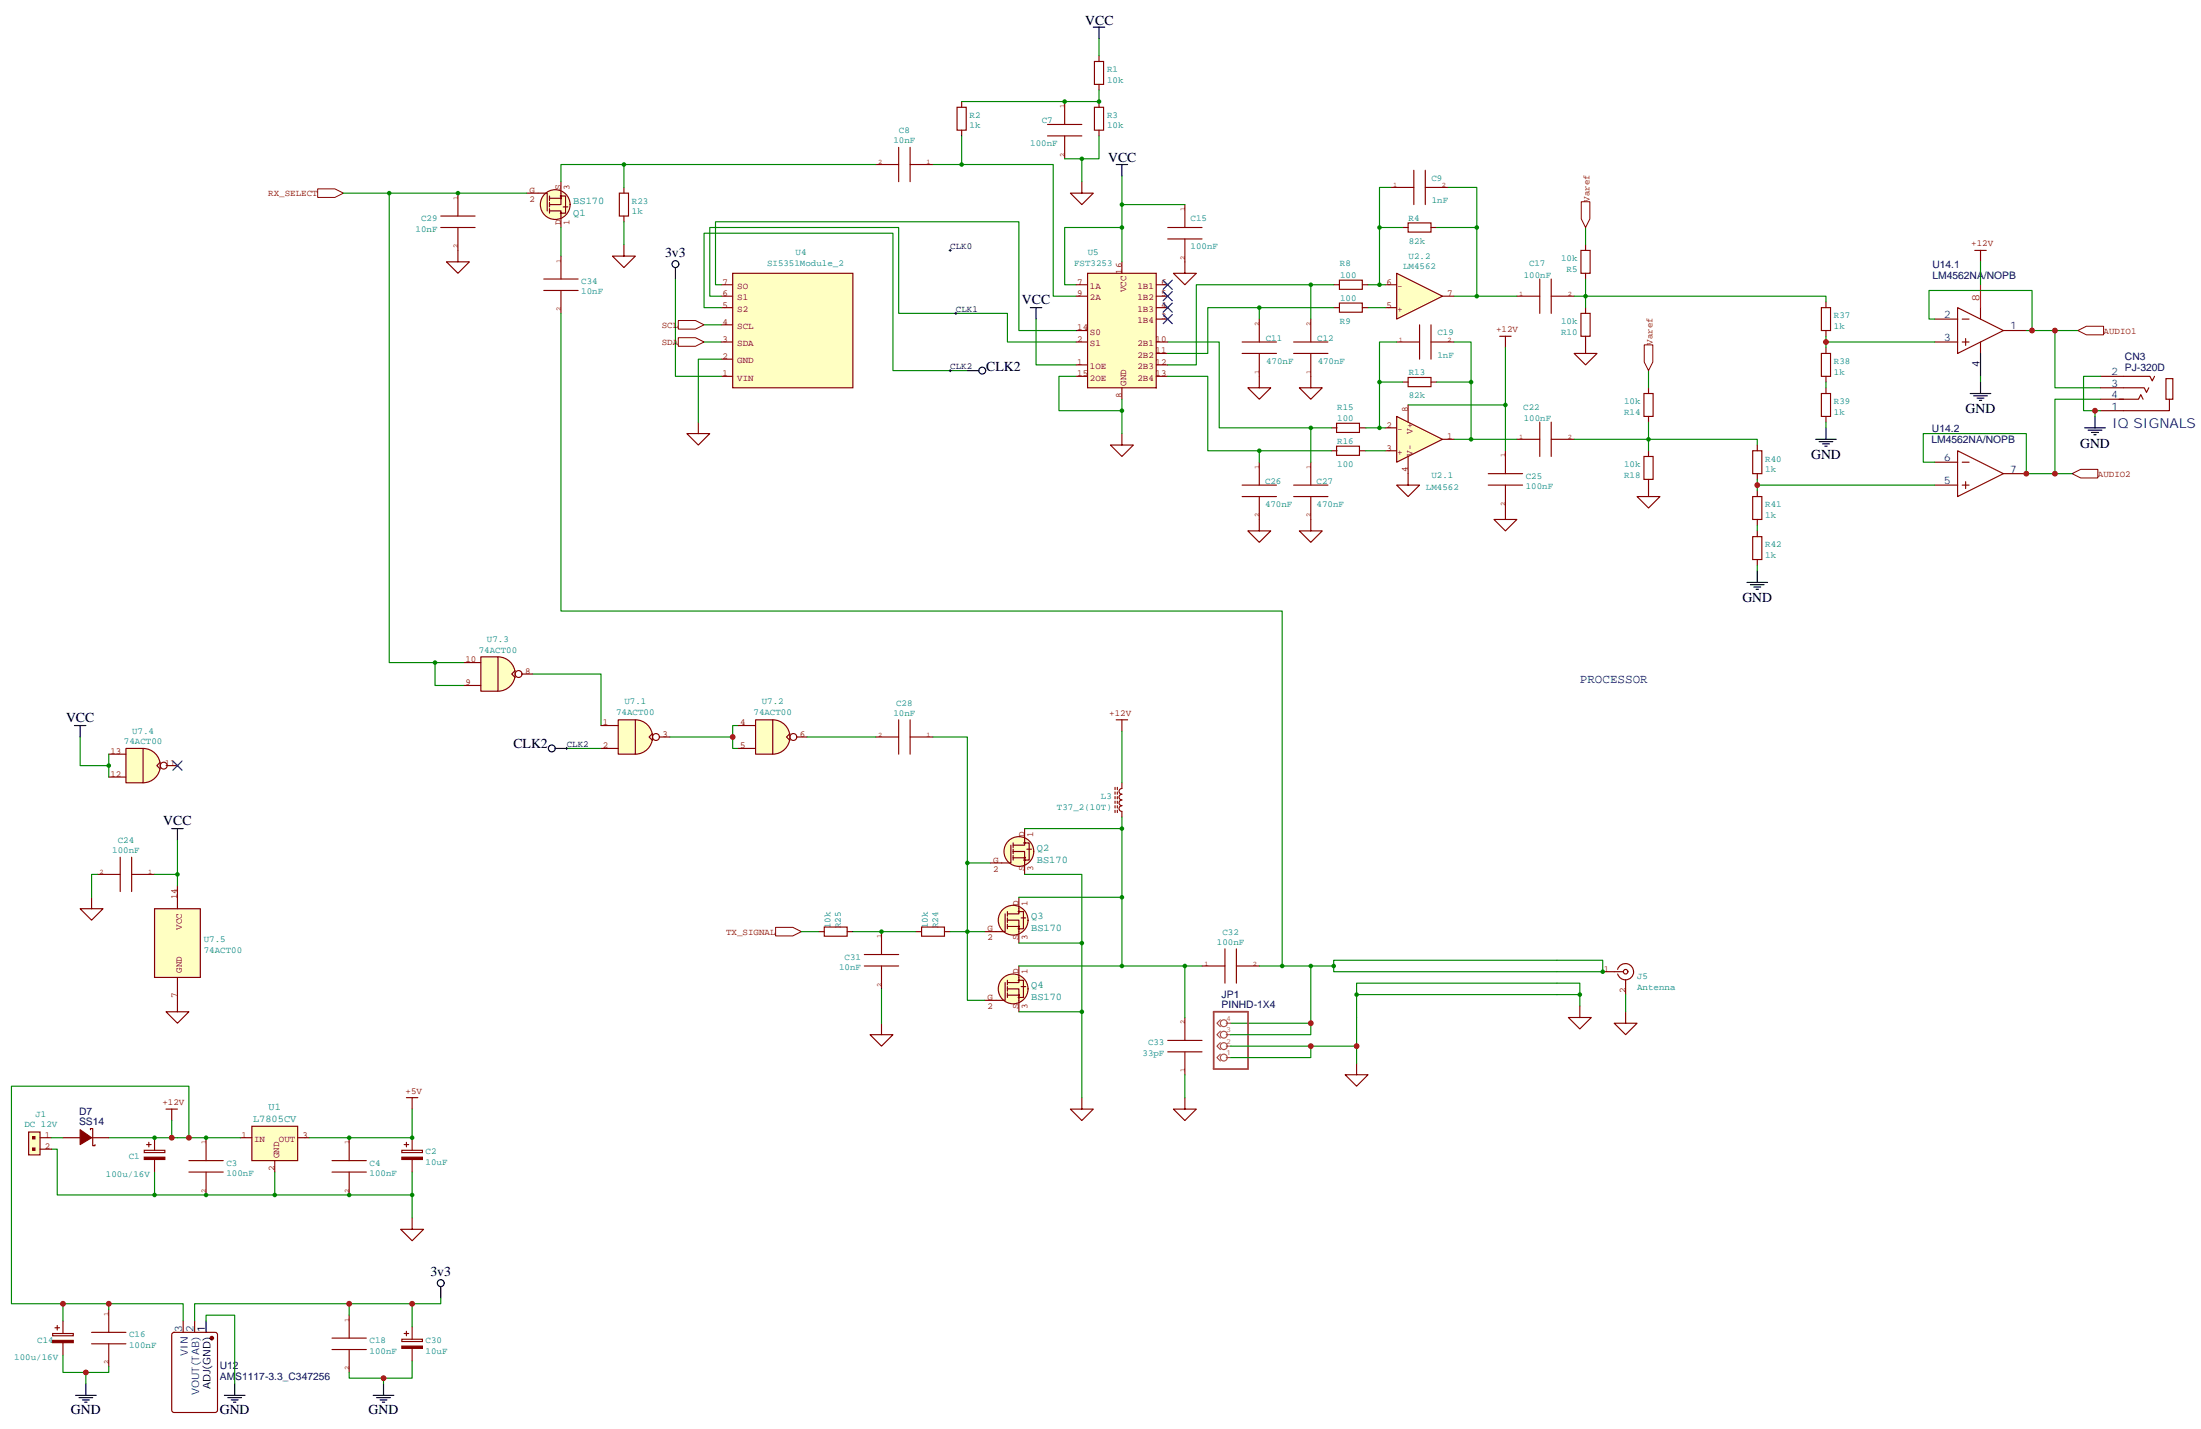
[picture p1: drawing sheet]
<svg xmlns="http://www.w3.org/2000/svg" width="678mm" height="440mm" viewBox="0 0 678 440" stroke-linecap="round" stroke-linejoin="round" font-family="sans-serif">
<path d="M430.4 84.2l14.1 7.1-14.1 7z" fill="#ffffc2" stroke="#850000" stroke-width=".35"/>
<path d="M426.9 94.8h3.5M426.9 87.7h3.5M444.5 91.3h3.5" fill="none" stroke="#850000" stroke-width=".35"/>
<path d="M430.4 128.3l14.1 7.1-14.1 7z" fill="#ffffc2" stroke="#850000" stroke-width=".35"/>
<path d="M426.9 131.8h3.5M426.9 138.9h3.5M444.5 135.4h3.5" fill="none" stroke="#850000" stroke-width=".35"/>
<path d="M335.1 84.2h21.2v35.3h-21.2z" fill="#ffffc2" stroke="#850000" stroke-width=".35"/>
<g fill="none" stroke="#850000" stroke-width=".35">
<path d="M331.6 91.3h3.5M331.6 87.7h3.5M345.7 80.7v3.5M356.3 98.3h3.5M356.3 94.8h3.5M356.3 91.3h3.5M356.3 87.7h3.5M331.6 112.4h3.5M331.6 105.4h3.5M331.6 116h3.5M331.6 101.8h3.5M345.7 119.5v3.5"/>
<path d="M356.3 119.5h.1M356.3 112.4h3.5M356.3 105.4h3.5M356.3 108.9h3.5M356.3 116h3.5"/>
</g>
<path d="M77.6 347h14.1v10.6h-14.1z" fill="#ffffc2" stroke="#850000" stroke-width=".35"/>
<path d="M74.1 350.6h3.5M84.7 357.6v3.5M91.7 350.6h3.5" fill="none" stroke="#850000" stroke-width=".35"/>
<g fill="#850000" stroke="#850000" stroke-width=".35">
<path d="M310.4 283.5l1.1-.7v1.4z"/>
<path d="M315.4 282.8l.7 1.1h-1.4z"/>
</g>
<circle cx="312.2" cy="283.5" r="4.6" fill="#ffffc2" stroke="#850000" stroke-width=".35"/>
<g fill="none" stroke="#850000" stroke-width=".35">
<path d="M314 276.5v5.1h-3.6M309.7 281.6v5.5h-6.3M310.4 283.5h3.6v7.1M310.4 280.9v1.4M310.4 282.8v1.4M310.4 284.8v1.4M310.4 285.5h3.6M313.8 280.9h1.6v5.3h-1.6M314.7 282.8h1.4"/>
<circle cx="314" cy="286.2" r=".18"/>
<circle cx="314" cy="280.9" r=".18"/>
<circle cx="314" cy="285.5" r=".18"/>
</g>
<g fill="#850000" stroke="#850000" stroke-width=".35">
<path d="M310.4 304.7l1.1-.7v1.4z"/>
<path d="M315.4 304l.7 1h-1.4z"/>
</g>
<circle cx="312.2" cy="304.7" r="4.6" fill="#ffffc2" stroke="#850000" stroke-width=".35"/>
<g fill="none" stroke="#850000" stroke-width=".35">
<path d="M314 297.6v5.2h-3.6M309.7 302.8v5.4h-6.3M310.4 304.7h3.6v7M310.4 302v1.5M310.4 304v1.4M310.4 305.9v1.4M310.4 306.6h3.6M313.8 302h1.6v5.3h-1.6M314.1 307.3l-.1-.1-.2 .1 .2 .2 .1-.2M314.7 304h1.4"/>
<circle cx="314" cy="306.6" r=".18"/>
<circle cx="314" cy="302.1" r=".18"/>
</g>
<g fill="#850000" stroke="#850000" stroke-width=".35">
<path d="M312.2 262.4l1.1-.7v1.4z"/>
<path d="M317.1 261.7l.8 1h-1.5z"/>
</g>
<circle cx="314" cy="262.4" r="4.6" fill="#ffffc2" stroke="#850000" stroke-width=".35"/>
<g fill="none" stroke="#850000" stroke-width=".35">
<path d="M312.2 259.7v1.4M315.6 259.7h1.5v5.3h-1.5M315.7 255.3v5.1h-3.5M311.5 260.4v5.5h-6.3M312.2 262.4h3.5v7M312.2 261.7v1.4M312.2 263.6v1.4M312.2 264.3h3.5M316.4 261.7h1.5"/>
<circle cx="315.7" cy="259.7" r=".18"/>
<circle cx="315.7" cy="265" r=".18"/>
<circle cx="315.7" cy="264.3" r=".18"/>
</g>
<g fill="#850000" stroke="#850000" stroke-width=".35">
<path d="M169.3 63l1.1-.7v1.4z"/>
<path d="M173.6 62.7h1.4l-.7 1z"/>
</g>
<circle cx="171.1" cy="63" r="4.6" fill="#ffffc2" stroke="#850000" stroke-width=".35"/>
<g fill="none" stroke="#850000" stroke-width=".35">
<path d="M162.3 59.5h6.3v5.5M172.9 56v7h-3.6M428.6 57.7h7.1M435.7 52.5v10.5M439.2 57.7h7.1M439.2 52.5v10.5M169.3 65h3.6v5.1M169.3 60.4v1.4M169.3 62.3v1.4M169.3 64.3v1.4M169.3 61.1h3.6M172.7 60.4h1.6v5.3h-1.6"/>
<path d="M173.6 63.7h1.4M432.2 70.1h1.7M433.9 68.7h7.1v2.8h-7.1zM441 70.1h1.7M487.2 77.2h2.8v7h-2.8zM488.6 75.4v1.8M388.1 98.3v7.1M403.9 98.3v7.1M411 94.8h1.7M411 87.7h1.7M412.7 93.4h7.1v2.8h-7.1zM412.7 86.3h7.1v2.8h-7.1z"/>
<path d="M419.8 94.8h1.8M419.8 87.7h1.8M467.4 91.3h7.1M474.5 86v10.6M478 91.3h7.1M478 86v10.6M487.2 96.6h2.8v7h-2.8zM488.6 84.2v1.8M488.6 94.8v1.8M382.8 105.4h10.5M382.8 108.9h10.5M388.1 108.9v7.1"/>
<path d="M398.6 105.4h10.6M398.6 108.9h10.6M403.9 108.9v7.1M430.4 105.4h7M432.2 117.7h1.7M433.9 116.3h7.1v2.8h-7.1zM437.4 100.1v10.6M441 105.4h7M441 117.7h1.7M441 100.1v10.6M488.6 103.6v5.3h3.5l-3.5 3.5-3.5-3.5h3.5M508 119.5v1.7"/>
<path d="M410.3 138.9h1.7M411.9 137.5h7v2.8h-7zM419.1 138.9h1.8M467.4 135.4h7.1M474.5 130.1v10.6M478 130.1v10.6M478 135.4h7.1M506.6 121.2h2.8v7.1h-2.8zM508 128.3v1.8M508 138.9v1.8M382.8 153h10.5M382.8 149.5h10.5"/>
<path d="M388.1 153v10.6h3.5l-3.5 3.5-3.6-3.5h3.6M388.1 142.4v7.1M398.6 153h10.6M398.6 149.5h10.6M403.9 153v10.6h3.6l-3.6 3.5-3.5-3.5h3.5M403.9 142.4v7.1M506.6 140.7h2.8v7h-2.8zM508 147.7v5.3h3.5l-3.5 3.5-3.5-3.5h3.5M125.2 338.2h3.6M127 338.2v3.5M44.4 354.4h6.4v.7h-6.4zM45.2 352.7h1.4"/>
<path d="M45.9 352v1.4M47.6 350.6v3.8M47.6 357.3v3.8M58.2 357.6h10.6M63.5 350.6v7M102.3 357.6h10.6M107.6 350.6v7M123.8 354.4h6.4v.7h-6.4zM124.5 352.7h1.4M125.2 352v1.4M127 350.6v3.8M127 357.3v3.8"/>
<path d="M58.2 361.1h10.6M63.5 361.1v7.1M102.3 361.1h10.6M107.6 361.1v7.1M127 375.2v3.6h3.5l-3.5 3.5-3.5-3.5h3.5"/>
<circle cx="172.9" cy="65.7" r=".18"/>
<circle cx="172.9" cy="60.4" r=".18"/>
<circle cx="172.9" cy="61.1" r=".18"/>
</g>
<g fill="#850000" stroke="#850000" stroke-width=".35">
<path d="M44.4 356.6h6.4v.7h-6.4z"/>
<path d="M123.8 356.6h6.4v.7h-6.4z"/>
</g>
<g fill="none" stroke="#008500" stroke-width=".35">
<path d="M428.6 57.7h-3.5v12.4h7.1M446.3 57.7h8.8v12.4M442.7 70.1h12.4M455.1 70.1v21.2M388.1 94.8h-15.9v14.1h-12.4M403.9 87.7h-35.2v24.7h-8.9M448 91.3h19.4M488.6 91.3h74.1v1.7M488.6 86v8.8M359.8 105.4h15.9v26.4h28.2M430.4 105.4h-5.3v12.3h7.1M442.7 117.7h10.6"/>
<path d="M448 105.4h5.3v12.3M453.3 117.7v17.7h14.1M508 130.1v8.8M164 207.7h21.2v15.9M174.6 230.6h10.6M227.5 223.6h-1.7v7h1.7M15.9 354.1h1.7v14.1h30M63.5 350.6h10.6M127 341.7v8.9h-31.8M47.6 361.1v7.1M47.6 368.2h79.4M84.7 361.1v7.1"/>
<path d="M127 361.1v14.1"/>
</g>
<path d="M225.8 84.2h37v35.3h-37z" fill="#ffffc2" stroke="#850000" stroke-width=".35"/>
<g fill="none" stroke="#850000" stroke-width=".35">
<path d="M337.3 18.9h2.8v7.1h-2.8zM338.7 17.2v1.7M294.9 33.1h2.8v7h-2.8zM296.3 31.3v1.8M322.8 38.3h10.6M328.1 31.3v7M337.3 33.1h2.8v7h-2.8zM338.7 26v1.8M338.7 31.3v1.8M141.1 59.5v7.1M269.9 50.7h7M276.9 45.4v10.6"/>
<path d="M280.5 45.4v10.6M280.5 50.7h7M296.3 40.1v1.8M322.8 41.9h10.6M328.1 41.9v7M333.4 56v3.5h3.5l-3.5 3.5-3.6-3.5h3.6M338.7 40.1v1.8M135.8 70.1h10.6M135.8 66.6h10.6M141.1 70.1v10.6h3.5l-3.5 3.5-3.5-3.5h3.5M222.2 94.8h3.6M222.2 91.3h3.6"/>
<path d="M222.2 87.7h3.6M222.2 116h3.6M222.2 110.7h3.6M222.2 105.4h3.6M222.2 100.1h3.6M215.2 130.1v3.5h3.5l-3.5 3.5-3.5-3.5h3.5M269.9 227.1h7M276.9 221.8v10.6M280.5 227.1h7M280.5 221.8v10.6M344 221.8h3.5M345.7 221.8v3.5"/>
<path d="M252.2 287.1h1.8M254 285.6h7.1v2.9h-7.1zM261.1 287.1h1.7M266.3 297.6h10.6M266.3 294.1h10.6M271.6 287.1v7M271.6 297.6v7.1M282.2 287.1h1.8M284 285.6h7v2.9h-7zM291 287.1h1.8M370.4 297.6h7.1M377.5 292.3v10.6"/>
<path d="M381 297.6h7.1M381 292.3v10.6M493.9 299.4h6.3M498.5 298.7a2.5 2.5 0 0 1 2.7-1.8 2.5 2.5 0 0 1 2.2 2.5M503.4 299.4a2.5 2.5 0 0 1-2.1 2.5 2.5 2.5 0 0 1-2.8-1.8M271.6 315.3v3.5h3.6l-3.6 3.5-3.5-3.5h3.5M365.1 313.5v7.1M500.9 311.7v3.6h3.6l-3.6 3.5-3.5-3.5h3.5M500.9 301.9v4.6M333.4 338.2v3.5h3.5l-3.5 3.6-3.6-3.6h3.6M359.8 320.6h10.6M359.8 324.1h10.6"/>
<path d="M365.1 338.2v3.5h3.6l-3.6 3.6-3.5-3.6h3.5M365.1 324.1v7.1M51.2 341.7h3.5M52.9 341.7v3.6"/>
<circle cx="500.9" cy="299.4" r=".71"/>
</g>
<g fill="none" stroke="#008500" stroke-width=".35">
<path d="M338.7 11.9v5.3M338.7 27.8v3.5h-42.4M141.1 59.5h21.2M287.5 50.7h8.8M296.3 50.7h28.3v40.6h7M296.3 41.9v8.8M328.1 48.9h5.3M333.4 48.9v7.1M338.7 41.9v7h-5.3M208.1 86v30h14.1M222.2 87.7h-1.7v-19.4h93.5v33.5h17.6M222.2 91.3h-3.5v-21.2h58.2v26.5h33.5v8.8h21.2"/>
<path d="M222.2 94.8h-5.2v-22.9h58.2v42.3h22.9M485.1 91.3h3.5M217 100.1h5.2M217 105.4h5.2M222.2 110.7h-7v19.4M315.7 255.3h30v42.3h-31.7M298.1 265.9h7.1M314 276.5h31.7M315.7 269.4h17.7v21.2M262.8 287.1h19.4M292.8 287.1h5.3v21.1h5.3M314 290.6h19.4"/>
<path d="M333.4 290.6v47.6M365.1 297.6v15.9M271.6 304.7v10.6M314 311.7h19.4M500.9 306.5v5.2M365.1 331.2v7M33.5 350.6h14.1"/>
</g>
<path d="M8.8 348.8h3.5v7h-3.5z" fill="#ffffc2" stroke="#850000" stroke-width=".35"/>
<g fill="#850000" stroke="#850000" stroke-width=".35">
<path d="M10.1 350.2h.7v.7h-.7z"/>
<path d="M10.1 353.7h.7v.7h-.7z"/>
</g>
<path d="M12.3 350.6h3.6M12.3 354.1h3.6" fill="none" stroke="#850000" stroke-width=".35"/>
<path d="M15.9 350.6h3.5" fill="none" stroke="#008500" stroke-width=".35"/>
<g fill="#ffffc2" stroke="#850000" stroke-width=".35">
<path d="M195.8 221.8a5.3 5.3 0 0 1 5.3 5.3 5.3 5.3 0 0 1-5.3 5.3z"/>
<path d="M190.5 221.8h5.3v10.6h-5.3z"/>
</g>
<g fill="none" stroke="#850000" stroke-width=".35">
<path d="M185.2 223.6h5.3M185.2 230.6h5.3M201.1 226l-1.1 1.1 1.1 1M203.2 227.1h3.2"/>
<circle cx="202.1" cy="227.1" r="1.06"/>
</g>
<g fill="#ffffc2" stroke="#850000" stroke-width=".35">
<path d="M238.1 221.8a5.3 5.3 0 0 1 5.3 5.3 5.3 5.3 0 0 1-5.3 5.3z"/>
<path d="M232.8 221.8h5.3v10.6h-5.3z"/>
</g>
<g fill="none" stroke="#850000" stroke-width=".35">
<path d="M227.5 223.6h5.3M227.5 230.6h5.3M243.4 226l-1 1.1 1 1M245.5 227.1h3.2"/>
<circle cx="244.5" cy="227.1" r="1.06"/>
</g>
<path d="M206.4 227.1h19.4" fill="none" stroke="#008500" stroke-width=".35"/>
<path d="M47.6 280h14.1v21.2h-14.1z" fill="#ffffc2" stroke="#850000" stroke-width=".35"/>
<g fill="none" stroke="#850000" stroke-width=".35">
<path d="M190.9 59.5h2.8v7.1h-2.8zM192.3 57.7v1.8M192.3 75.4v3.5h3.5l-3.5 3.5-3.6-3.5h3.6M192.3 66.6v1.7M359.8 73.6h10.6M359.8 70.1h10.6M365.1 73.6v10.6h3.6l-3.6 3.5-3.5-3.5h3.5M365.1 63v7.1M462.1 103.6h3.6M463.9 103.6v3.5M345.7 133.6v3.5h3.5l-3.5 3.6-3.5-3.6h3.5M433.9 124.8v5.3"/>
<path d="M463.9 138.9v7M433.9 140.7v8.8h3.5l-3.5 3.5-3.5-3.5h3.5M458.6 149.5h10.6M458.6 145.9h10.6M463.9 149.5v10.6h3.5l-3.5 3.5-3.5-3.5h3.5M343.6 242.6v.7M343.6 244v.7M343.6 245.4v.7M343.6 246.8v.7M343.6 248.2v.8M343.6 249.7v.7M344.3 242.6v.7"/>
<path d="M344.3 244v.7M344.3 245.4v.7M344.3 246.8v.7M344.3 248.2v.8M344.3 249.7v.7M345.7 241.2v1.8a.88 .88 0 0 0-.9 .8 .88 .88 0 0 0 .9 .9 .88 .88 0 0 0-.9 .9 .88 .88 0 0 0 .9 .9 .88 .88 0 0 0-.9 .9 .88 .88 0 0 0 .9 .8 .88 .88 0 0 0-.9 .9 .88 .88 0 0 0 .9 .9v1.8M28.2 276.5v3.5h3.5l-3.5 3.5-3.5-3.5h3.5M30 269.4h7M37 264.1v10.6M40.6 269.4h7M40.6 264.1v10.6M54.7 272.9v7.1"/>
<path d="M54.7 301.2v10.5h3.5l-3.5 3.6-3.5-3.6h3.5M486.8 310v3.5h3.6l-3.6 3.5-3.5-3.5h3.5M418 327.6v3.6h3.6l-3.6 3.5-3.5-3.5h3.5"/>
</g>
<g fill="none" stroke="#008500" stroke-width=".35">
<path d="M192.3 50.7v7M345.7 54.2v15.9M192.3 68.3v7.1M345.7 63h19.4M331.6 116h-5.3v10.5h19.4M359.8 116h12.4v22.9h15.9M463.9 107.1v31.8M345.7 123v10.6M433.9 124.8h30M448 135.4h5.3M248.7 227.1h21.2M345.7 225.3v15.9"/>
<path d="M54.7 258.8v14.1M345.7 251.8v3.5M30 269.4h-1.8v7.1M47.6 269.4h7.1M298.1 265.9v21.2h5.3M411 295.9h82.9v3.5h-82.9zM418 306.5v-3.6h68.8v3.6M418 306.5h68.8M418 306.5v7M486.8 306.5v3.5"/>
</g>
<g fill="#ffffc2" stroke="#850000" stroke-width=".35">
<path d="M153.5 202.4a5.3 5.3 0 0 1 5.3 5.3 5.3 5.3 0 0 1-5.3 5.3z"/>
<path d="M148.2 202.4h5.3v10.6h-5.3z"/>
</g>
<g fill="none" stroke="#850000" stroke-width=".35">
<path d="M142.9 204.2h5.3M142.9 211.2h5.3M158.7 206.6l-1 1.1 1 1M160.9 207.7h3.1"/>
<circle cx="159.8" cy="207.7" r="1.06"/>
</g>
<path d="M119.9 59.5v144.7h14.2M485.1 135.4h56.4v1.7M134.1 204.2v7h8.8M134.1 204.2h8.8" fill="none" stroke="#008500" stroke-width=".35"/>
<g fill="#ffffc2" stroke="#850000" stroke-width=".35">
<path d="M44.1 230.6a5.3 5.3 0 0 1 5.3 5.3 5.3 5.3 0 0 1-5.3 5.3z"/>
<path d="M38.8 230.6h5.3v10.6h-5.3z"/>
</g>
<g fill="none" stroke="#850000" stroke-width=".35">
<path d="M33.5 239.4h5.3M33.5 232.4h5.3M49.4 234.8l-1.1 1.1 1.1 1.1M51.5 235.9h3.2"/>
<circle cx="50.4" cy="235.9" r="1.06"/>
</g>
<path d="M24.7 227.1v8.8h8.8M33.5 232.4v7M411 297.6h-7.1v17.7h-24.7M418 313.5v14.1" fill="none" stroke="#008500" stroke-width=".35"/>
<path d="M292.5 77.2h.7M292.8 76.8v.7M294.2 96.6h.7M294.6 96.2v.7M292.5 114.2h.7M292.8 113.8v.7" fill="none" stroke="#000" stroke-width=".31"/>
<g fill="#fff" stroke="#850000" stroke-width=".31">
<path d="M209 98.8h5.3l2.7 1.3-2.7 1.3h-5.3z"/>
<path d="M209 104.1h5.3l2.7 1.3-2.7 1.3h-5.3z"/>
<path d="M97.9 58.2h5.3l2.6 1.3-2.6 1.3h-5.3z"/>
</g>
<path d="M119.9 59.5h21.2" fill="none" stroke="#008500" stroke-width=".35"/>
<path d="M239 285.7h5.3l2.6 1.4-2.6 1.3h-5.3z" fill="#fff" stroke="#850000" stroke-width=".31"/>
<g fill="none" stroke="#008500" stroke-width=".35">
<path d="M105.8 59.5h14.1M269.9 50.7h-97v5.3M172.9 70.1v8.8M425.1 70.1v17.6M172.9 96.6v91.7h222.2v109.3M319.3 98.3v14.1h12.3M345.7 80.7v-10.6h-17.6v17.6h3.5M411 94.8h-22.9v3.5M411 87.7h-7.1v10.6M421.6 94.8h5.3M421.6 87.7h5.3M425.1 117.7v14.1"/>
<path d="M508 114.2v5.3M410.3 138.9h-22.2v3.5M410.3 131.8h-6.4v10.6M420.9 131.8h6M420.9 138.9h6M287.5 227.1h10.6v38.8M246.9 287.1h5.3M345.7 297.6h24.7M388.1 297.6h15.8M47.6 350.6h15.9"/>
</g>
<g fill="none" stroke="#850000" stroke-width=".35">
<path d="M172.9 78.9v7.1M608.5 77.2h3.6M610.3 77.2v3.5M167.6 89.5h10.6M167.6 86h10.6M172.9 89.5v7.1M388.1 116v3.5h3.5l-3.5 3.5-3.6-3.5h3.6M403.9 116v3.5h3.6l-3.6 3.5-3.5-3.5h3.5M410.3 131.8h1.7M411.9 130.4h7v2.8h-7zM419.1 131.8h1.8M16.2 410.9h6.4v.7h-6.4z"/>
<path d="M16.9 409.1h1.4M17.6 408.4v1.4M19.4 407v3.9M19.4 413.7v3.9M28.2 414.1h10.6M28.2 410.5h10.6M33.5 403.5v7M33.5 414.1v7M102.3 415.8h10.6M102.3 412.3h10.6M107.6 405.2v7.1M107.6 415.8v7.1"/>
<path d="M123.8 412.6h6.4v.7h-6.4zM124.5 410.9h1.4M125.2 410.2v1.4M127 408.8v3.8M127 415.5v3.8"/>
</g>
<path d="M174.3 230.6h.7M174.6 230.3v.7" fill="none" stroke="#000" stroke-width=".31"/>
<path d="M358.4 96.9l2.8 2.8M358.4 93.4l2.8 2.8M358.4 89.9l2.8 2.8M358.4 86.3l2.8 2.8M361.2 96.9l-2.8 2.8M361.2 93.4l-2.8 2.8M361.2 89.9l-2.8 2.8M361.2 86.3l-2.8 2.8M53.3 234.5l2.8 2.8M56.1 234.5l-2.8 2.8" fill="none" stroke="#000085" stroke-width=".35"/>
<path d="M374 311.7h10.6v17.7h-10.6z" fill="none" stroke="#a64a4a" stroke-width=".56"/>
<g fill="none" stroke="#a64a4a" stroke-width=".35">
<path d="M376.1 317.7l-1.1 1.1 1.1 1.1M376.1 314.2l-1.1 1.1 1.1 1M377.9 318.8h1.3M377.9 315.3h1.3M376.1 324.8l-1.1 1.1 1.1 1M376.1 321.3l-1.1 1 1.1 1.1M377.9 325.9h1.3M377.9 322.3h1.3"/>
<circle cx="377.1" cy="318.8" r="1.06"/>
<circle cx="377.1" cy="315.3" r="1.06"/>
<circle cx="377.1" cy="322.3" r="1.06"/>
<circle cx="377.1" cy="325.9" r="1.06"/>
</g>
<g fill="none" stroke="#008700" stroke-width=".35">
<path d="M596.2 98.3h-1.8v-8.8h31.8v12.3h-1.8M610.3 80.7v7M610.3 116v1.7M596.2 142.4h-3.5v-8.8h31.7v12.3M403.9 315.3v3.5h-24.7M379.2 322.3h38.8M403.9 322.3v3.6h-24.7M52.9 345.3v5.3M58.2 350.6v-15.9h-54.7v67h15.9M135.8 399.9v1.8h-8.8M19.4 417.6v5.3h14.1v-1.8M33.5 403.5v-1.8h-14.1v5.3"/>
<path d="M33.5 401.7h22.9v5.3M63.5 407v-1.8h8.8v21.2M107.6 405.2v-3.5h19.4v7.1M107.6 401.7h-47.6v5.3M127 419.3v5.3h-19.4v-1.7M26.5 422.9v3.5M118.2 424.6v1.8"/>
</g>
<g fill="#850000" stroke="#850000" stroke-width=".35">
<path d="M16.2 413h6.4v.7h-6.4z"/>
<path d="M123.8 414.8h6.4v.7h-6.4z"/>
</g>
<g fill="none" stroke="#870000" stroke-width=".35">
<path d="M596.2 98.3h7M603.2 94.8l14.2 7-14.2 7.1zM604.7 98.3h2.1M610.3 94.8v3.5M596.2 105.4h7M604.7 105.4h2.1M605.7 104.3v2.1M610.3 105.4v3.5M617.4 101.8h7M603.2 138.9l14.2 7-14.2 7.1zM596.2 142.4h7M596.2 149.5h7"/>
<path d="M604.7 142.4h2.1M604.7 149.5h2.1M605.7 148.4v2.1M617.4 145.9h7M19.4 350.6h5.3M27.9 348.1v-.4h.7v5.3h.7v-.3M28.2 350.6h5.3M53.2 410.7l.4-.2h12.7l.7 .5v23.5l-.4 .7h-13l-.6-.4-.1-23.6zM56.4 407v3.5M60 407v3.5"/>
</g>
<g fill="#870000" stroke="#870000" stroke-width=".35">
<path d="M24.7 348.1l3.5 2.5-3.5 2.1z"/>
<circle cx="65.3" cy="412.3" r=".53"/>
</g>
<g fill="none" stroke="#000" stroke-width=".35">
<path d="M344 50.7h3.5M345.7 50.7v3.5M610.3 108.9v7.1M610.3 117.7v3.5M607.1 121.2h6.4M608.2 122h4.2M609.2 122.7h2.2M610 123.4h.7M135.8 396.4v3.5M63.5 407v3.5M23.3 429.9h6.3M24.3 430.6h4.3"/>
<path d="M25.4 431.3h2.1M26.1 432h.7M26.5 426.4v3.5M69.1 429.9h6.4M70.2 430.6h4.2M71.3 431.3h2.1M72 432h.7M72.3 426.4v3.5M115 429.9h6.4M116.1 430.6h4.2M117.1 431.3h2.1M117.8 432h.7"/>
<path d="M118.2 426.4v3.5"/>
<circle cx="135.8" cy="395.4" r="1.06"/>
</g>
<path d="M610.3 87.7v7.1" fill="none" stroke="#f00" stroke-width=".35"/>
<path d="M640.3 101.8l2.6-1.3h5.3v2.7h-5.3z" fill="#fff" stroke="#850000" stroke-width=".31"/>
<path d="M626.2 101.8h14.1" fill="none" stroke="#008700" stroke-width=".35"/>
<path d="M638.5 145.9l2.7-1.3h5.3v2.7h-5.3z" fill="#fff" stroke="#850000" stroke-width=".31"/>
<path d="M488.6 70.1v5.3M562.7 103.6v1.8h33.5M562.7 105.4v1.7M562.7 117.7v1.8M562.7 130.1v1.7M541.5 147.7v1.8h54.7M541.5 149.5v1.7M624.4 145.9h14.1M541.5 161.8v1.8M541.5 174.2v1.7" fill="none" stroke="#008700" stroke-width=".35"/>
<g fill="none" stroke="#850000" stroke-width=".35">
<path d="M561.3 94.8h2.8v7h-2.8zM562.7 93v1.8M561.3 108.9h2.8v7.1h-2.8zM562.7 101.8v1.8M562.7 107.1v1.8M562.7 116v1.7M562.7 119.5v1.7M540.1 138.9h2.8v7h-2.8zM541.5 137.1v1.8M561.3 121.2h2.8v7.1h-2.8zM562.7 128.3v1.8M540.1 153h2.8v7.1h-2.8z"/>
<path d="M541.5 145.9v1.8M541.5 151.2v1.8M540.1 165.3h2.8v7.1h-2.8zM541.5 160.1v1.7M541.5 163.6v1.7M541.5 172.4v1.8"/>
</g>
<g fill="none" stroke="#000" stroke-width=".35">
<path d="M336.9 8.4h3.5M338.7 8.4v3.5M317.5 94.8h3.5M319.3 94.8v3.5M559.5 135.4h6.4M560.6 136.1h4.2M561.6 136.8h2.1M562.3 137.5h.7M562.7 131.8v3.6M538.3 179.5h6.4M541.5 175.9v3.6M539.4 180.2h4.2"/>
<path d="M540.5 180.9h2.1M541.2 181.6h.7M22.9 223.6h3.6M24.7 223.6v3.5M52.9 255.3h3.5M54.7 255.3v3.5"/>
</g>
<g fill="#fff" stroke="#850000" stroke-width=".31">
<path d="M487.3 62.2h2.6v5.3l-1.3 2.6-1.3-2.6z"/>
<path d="M506.7 106.3h2.6v5.2l-1.3 2.7-1.3-2.7z"/>
</g>
<g fill="none" stroke="#000" stroke-width=".35">
<path d="M208.1 82.4v3.6M298.1 114.2h3.5M642.4 131.8h6.4M643.5 132.5h4.2M644.5 133.2h2.1M645.2 133.9h.7M645.6 128.3v3.5M171.1 230.6h3.5"/>
<circle cx="208.1" cy="81.4" r="1.06"/>
<circle cx="302.7" cy="114.2" r="1.06"/>
<circle cx="170" cy="230.6" r="1.06"/>
</g>
<path d="M633.2 101.8v17.7h14.1M647.3 116h-5.2v10.5h5.2M645.6 126.5v1.8M647.3 123h-14.1v22.9" fill="none" stroke="#008700" stroke-width=".35"/>
<path d="M647.3 116h15.2l.7 1.4 .7-1.4M647.3 119.5h13.5l.7 1.4 .7-1.4M667.5 116.7h2.1v6.3h-2.1zM647.3 123h7.1M653 123h6l.7-1.4 .7 1.4M668.5 123v3.5h-21.2" fill="none" stroke="#870000" stroke-width=".35"/>
<g fill="#008500">
<circle cx="107.6" cy="350.6" r=".71"/>
<circle cx="63.5" cy="350.6" r=".71"/>
<circle cx="63.5" cy="368.2" r=".71"/>
<circle cx="107.6" cy="368.2" r=".71"/>
<circle cx="84.7" cy="368.2" r=".71"/>
<circle cx="127" cy="350.6" r=".71"/>
<circle cx="47.6" cy="368.2" r=".71"/>
<circle cx="455.1" cy="70.1" r=".71"/>
<circle cx="453.3" cy="117.7" r=".71"/>
<circle cx="455.1" cy="91.3" r=".71"/>
<circle cx="453.3" cy="135.4" r=".71"/>
<circle cx="488.6" cy="91.3" r=".71"/>
<circle cx="508" cy="135.4" r=".71"/>
<circle cx="296.3" cy="50.7" r=".71"/>
<circle cx="338.7" cy="31.3" r=".71"/>
<circle cx="328.1" cy="31.3" r=".71"/>
<circle cx="333.4" cy="48.9" r=".71"/>
<circle cx="271.6" cy="287.1" r=".71"/>
<circle cx="298.1" cy="287.1" r=".71"/>
<circle cx="333.4" cy="311.7" r=".71"/>
<circle cx="333.4" cy="290.6" r=".71"/>
<circle cx="345.7" cy="276.5" r=".71"/>
<circle cx="345.7" cy="297.6" r=".71"/>
<circle cx="47.6" cy="350.6" r=".71"/>
<circle cx="345.7" cy="255.3" r=".71"/>
<circle cx="345.7" cy="126.5" r=".71"/>
<circle cx="345.7" cy="63" r=".71"/>
<circle cx="54.7" cy="269.4" r=".71"/>
<circle cx="463.9" cy="124.8" r=".71"/>
<circle cx="411" cy="297.6" r=".71"/>
<circle cx="418" cy="306.5" r=".71"/>
<circle cx="493.9" cy="299.4" r=".71"/>
<circle cx="486.8" cy="306.5" r=".71"/>
<circle cx="134.1" cy="204.2" r=".71"/>
<circle cx="33.5" cy="235.9" r=".71"/>
<circle cx="403.9" cy="297.6" r=".71"/>
<circle cx="141.1" cy="59.5" r=".71"/>
<circle cx="345.7" cy="70.1" r=".71"/>
<circle cx="298.1" cy="265.9" r=".71"/>
<circle cx="192.3" cy="50.7" r=".71"/>
<circle cx="395.1" cy="297.6" r=".71"/>
<circle cx="119.9" cy="59.5" r=".71"/>
<circle cx="127" cy="368.2" r=".71"/>
<circle cx="365.1" cy="297.6" r=".71"/>
<circle cx="425.1" cy="87.7" r=".71"/>
<circle cx="425.1" cy="70.1" r=".71"/>
<circle cx="425.1" cy="131.8" r=".71"/>
<circle cx="425.1" cy="117.7" r=".71"/>
</g>
<g fill="#c00">
<circle cx="403.9" cy="315.3" r=".88"/>
<circle cx="418" cy="322.3" r=".88"/>
<circle cx="403.9" cy="322.3" r=".88"/>
<circle cx="33.5" cy="401.7" r=".88"/>
<circle cx="107.6" cy="401.7" r=".88"/>
<circle cx="26.5" cy="422.9" r=".88"/>
<circle cx="118.2" cy="424.6" r=".88"/>
<circle cx="127" cy="401.7" r=".88"/>
<circle cx="52.9" cy="350.6" r=".88"/>
<circle cx="58.2" cy="350.6" r=".88"/>
<circle cx="19.4" cy="401.7" r=".88"/>
</g>
<g fill="#008500">
<circle cx="388.1" cy="138.9" r=".71"/>
<circle cx="403.9" cy="131.8" r=".71"/>
<circle cx="388.1" cy="94.8" r=".71"/>
<circle cx="403.9" cy="87.7" r=".71"/>
</g>
<g fill="#c00">
<circle cx="626.2" cy="101.8" r=".88"/>
<circle cx="624.4" cy="145.9" r=".88"/>
<circle cx="541.5" cy="149.5" r=".88"/>
<circle cx="562.7" cy="105.4" r=".88"/>
<circle cx="225.8" cy="227.1" r=".88"/>
<circle cx="633.2" cy="101.8" r=".88"/>
<circle cx="633.2" cy="145.9" r=".88"/>
<circle cx="645.6" cy="126.5" r=".88"/>
</g>
<g font-size="4.2">
<text x="334.4" y="7.7">VCC</text>
<text x="341.5" y="50">VCC</text>
<text x="205" y="79.2">3v3</text>
<text x="314.9" y="93.6">VCC</text>
<text x="303.9" y="114.2">CLK2</text>
<text x="605.7" y="127.3">GND</text>
<text x="641" y="137.9">GND</text>
<text x="558.1" y="141.5">GND</text>
<text x="536.9" y="185.5">GND</text>
<text x="20.3" y="222.4">VCC</text>
<text x="158.2" y="230.6">CLK2</text>
<text x="50.3" y="254.1">VCC</text>
<text x="132.6" y="393.1">3v3</text>
<text x="21.9" y="435.6">GND</text>
<text x="67.7" y="435.6">GND</text>
<text x="113.6" y="435.6">GND</text>
</g>
<text font-size="4.2" fill="#00f" x="650.9" y="131.8">IQ SIGNALS</text>
<text font-size="3.9" fill="#0000c2" x="486.8" y="210.3">PROCESSOR</text>
<g font-size="3.2" fill="#008484">
<text x="176.7" y="62.8">BS170</text>
<text x="176.7" y="66.5">Q1</text>
<text x="319.5" y="262.1">Q2</text>
<text x="319.5" y="265.8">BS170</text>
<text x="317.8" y="287">BS170</text>
<text x="317.8" y="283.2">Q3</text>
<text x="317.8" y="304.4">Q4</text>
<text x="317.8" y="308.2">BS170</text>
<text x="78" y="345.8">L7805CV</text>
<text x="82.8" y="342">U1</text>
</g>
<g font-size="3.2" fill="#000080">
<text x="595.5" y="82.7">U14.1</text>
<text x="595.5" y="86">LM4562NA/NOPB</text>
<text x="654.8" y="110.9">CN3</text>
<text x="654.8" y="114.2">PJ-320D</text>
<text x="595.2" y="136.5">LM4562NA/NOPB</text>
<text x="595.3" y="133">U14.2</text>
<text x="376.5" y="310.7">PINHD-1X4</text>
<text x="376.5" y="307.4">JP1</text>
<text x="24.4" y="346.7">SS14</text>
<text x="24.4" y="343.5">D7</text>
<text x="67.7" y="425.2">AMS1117-3.3_C347256</text>
<text x="67.7" y="421.9">U12</text>
</g>
<text font-size="3.2" fill="#f00" x="610" y="92.7" transform="rotate(-90 610 92.7)">8</text>
<g font-size="3.2" fill="#00f">
<text x="599.1" y="98">2</text>
<text x="619.5" y="101.5">1</text>
<text x="599.1" y="105">3</text>
<text x="650.6" y="115.6">2</text>
<text x="650.6" y="119.1">3</text>
<text x="650.6" y="122.7">4</text>
<text x="650.6" y="126.2">1</text>
<text x="599.1" y="142.1">6</text>
<text x="599.1" y="149.1">5</text>
<text x="619.5" y="145.6">7</text>
<text x="56.1" y="410.4" transform="rotate(-90 56.1 410.4)">3</text>
<text x="59.6" y="410.4" transform="rotate(-90 59.6 410.4)">2</text>
<text x="57.9" y="417.7" transform="rotate(-90 57.9 417.7)">VIN</text>
<text x="61.4" y="430" transform="rotate(-90 61.4 430)">VOUT(TAB)</text>
</g>
<g font-size="3.2">
<text x="610" y="113" transform="rotate(-90 610 113)">4</text>
<text x="63.1" y="410.4" transform="rotate(-90 63.1 410.4)">1</text>
<text x="64.9" y="428" transform="rotate(-90 64.9 428)">ADJ(GND)</text>
</g>
<g font-size="2.8" fill="#008484">
<text x="341.1" y="22.3">R1</text>
<text x="341.1" y="25.5">10k</text>
<text x="277" y="41">C8</text>
<text x="298.8" y="39.6">1k</text>
<text x="298.8" y="36.4">R2</text>
<text x="321" y="38">C7</text>
<text x="341.1" y="39.6">10k</text>
<text x="341.1" y="36.4">R3</text>
<text x="275.3" y="44.2">10nF</text>
<text x="317.5" y="45">100nF</text>
<text x="441.1" y="55.6">C9</text>
<text x="194.7" y="62.8">R23</text>
<text x="441.2" y="62.7">1nF</text>
<text x="128.1" y="71.3">10nF</text>
<text x="129.8" y="68.1">C29</text>
<text x="194.7" y="66">1k</text>
<text x="366.9" y="68">C15</text>
<text x="434.1" y="68">R4</text>
<text x="366.9" y="76.8">100nF</text>
<text x="434.1" y="75">82k</text>
<text x="236.4" y="82.1">SI5351Module_2</text>
<text x="245.2" y="78.6">U4</text>
<text x="331" y="82.1">FST3253</text>
<text x="335.2" y="78.6">U5</text>
<text x="412.9" y="82.1">R8</text>
<text x="432.4" y="82.9">LM4562</text>
<text x="434.1" y="79.7">U2.2</text>
<text x="471.2" y="82.1">C17</text>
<text x="481" y="80.5">10k</text>
<text x="482.7" y="83.7">R5</text>
<text x="179.1" y="87.5">C34</text>
<text x="413" y="85.6">100</text>
<text x="469.5" y="85.6">100nF</text>
<text x="179.1" y="90.7">10nF</text>
<text x="413" y="92.7">100</text>
<text x="412.9" y="99.7">R9</text>
<text x="481" y="99.9">10k</text>
<text x="565.1" y="101.3">1k</text>
<text x="565.1" y="98.1">R37</text>
<text x="390" y="105">C11</text>
<text x="405.9" y="105">C12</text>
<text x="442.9" y="103.3">C19</text>
<text x="481" y="103.1">R10</text>
<text x="390.2" y="112.1">470nF</text>
<text x="406" y="112.1">470nF</text>
<text x="442.9" y="110.3">1nF</text>
<text x="565.1" y="112.2">R38</text>
<text x="434.1" y="115.6">R13</text>
<text x="565.1" y="115.4">1k</text>
<text x="434.1" y="122.7">82k</text>
<text x="500.5" y="124.6">10k</text>
<text x="565.1" y="124.6">R39</text>
<text x="412.1" y="129.7">100</text>
<text x="412.1" y="126.2">R15</text>
<text x="469.4" y="126.2">C22</text>
<text x="469.5" y="129.7">100nF</text>
<text x="500.5" y="127.8">R14</text>
<text x="565.1" y="127.8">1k</text>
<text x="412.1" y="136.8">R16</text>
<text x="412.1" y="143.8">100</text>
<text x="544" y="142.2">R40</text>
<text x="389.8" y="149.1">C26</text>
<text x="405.7" y="149.1">C27</text>
<text x="441.1" y="147.4">U2.1</text>
<text x="470.2" y="147.5">C25</text>
<text x="500.5" y="144">10k</text>
<text x="500.5" y="147.2">R18</text>
<text x="544" y="145.4">1k</text>
<text x="439.4" y="150.9">LM4562</text>
<text x="470.2" y="150.7">100nF</text>
<text x="389.8" y="156.2">470nF</text>
<text x="405.7" y="156.2">470nF</text>
<text x="544" y="159.5">1k</text>
<text x="544" y="156.3">R41</text>
<text x="544" y="171.9">1k</text>
<text x="544" y="168.7">R42</text>
<text x="150.1" y="197.9">U7.3</text>
<text x="147.5" y="201.1">74ACT00</text>
<text x="189.9" y="220.2">74ACT00</text>
<text x="192.4" y="217">U7.1</text>
<text x="232.2" y="220.2">74ACT00</text>
<text x="234.7" y="217">U7.2</text>
<text x="275.3" y="220.6">10nF</text>
<text x="276.2" y="217.4">C28</text>
<text x="40.7" y="226.1">U7.4</text>
<text x="38.2" y="229.3">74ACT00</text>
<text x="325.7" y="249.5">T37_2(10T)</text>
<text x="339.2" y="246.3">L3</text>
<text x="34.6" y="262.9">100nF</text>
<text x="36.3" y="259.7">C24</text>
<text x="255.9" y="286" transform="rotate(-90 255.9 286)">10k</text>
<text x="259.2" y="286" transform="rotate(-90 259.2 286)">R25</text>
<text x="285.9" y="286" transform="rotate(-90 285.9 286)">10k</text>
<text x="289.1" y="286" transform="rotate(-90 289.1 286)">R24</text>
<text x="376.7" y="287.9">C32</text>
<text x="62.8" y="293.6">74ACT00</text>
<text x="62.8" y="290.4">U7.5</text>
<text x="375" y="291.1">100nF</text>
<text x="258.6" y="298.9">10nF</text>
<text x="260.3" y="295.7">C31</text>
<text x="504.5" y="304.9">Antenna</text>
<text x="504.5" y="301.7">J5</text>
<text x="353.8" y="322.1">C33</text>
<text x="352.1" y="325.3">33pF</text>
<text x="7.5" y="347.2">DC 12V</text>
<text x="10.9" y="344">J1</text>
<text x="39.7" y="357.3">C1</text>
<text x="69.8" y="359.2">C3</text>
<text x="113.9" y="359.2">C4</text>
<text x="131.2" y="358.8">10uF</text>
<text x="131.2" y="355.6">C2</text>
<text x="32.6" y="362.5">100u/16V</text>
<text x="69.8" y="362.4">100nF</text>
<text x="113.9" y="362.4">100nF</text>
<text x="11.5" y="413.7">C14</text>
<text x="39.8" y="412.1">C16</text>
<text x="113.9" y="413.8">C18</text>
<text x="131.2" y="413.8">C30</text>
<text x="4.4" y="419">100u/16V</text>
<text x="39.8" y="415.3">100nF</text>
<text x="113.9" y="417.1">100nF</text>
<text x="131.2" y="417.1">10uF</text>
</g>
<g font-size="2.8" fill="#840000">
<text x="163.2" y="59.4">G</text>
<text x="172.8" y="58.6" transform="rotate(-90 172.8 58.6)">S</text>
<text x="175.5" y="58.6" transform="rotate(-90 175.5 58.6)">3</text>
<text x="82.7" y="60.4">RX_SELECT</text>
<text x="163.2" y="62.2">2</text>
<text x="489.9" y="62.2" transform="rotate(-90 489.9 62.2)">Varef</text>
<text x="172.8" y="69.2" transform="rotate(-90 172.8 69.2)">D</text>
<text x="175.5" y="69.2" transform="rotate(-90 175.5 69.2)">1</text>
<text x="607.4" y="75.9">+12V</text>
<text x="222.6" y="87.7">7</text>
<text x="227.2" y="89.1">SO</text>
<text x="332" y="87.7">7</text>
<text x="335.8" y="89.1">1A</text>
<text x="345.7" y="84.4" transform="rotate(-90 345.7 84.4)">16</text>
<text x="347" y="90" transform="rotate(-90 347 90)">VCC</text>
<text x="350.5" y="89.1">1B1</text>
<text x="357.8" y="87.7">6</text>
<text x="427.2" y="87.7">6</text>
<text x="430.6" y="89.1">-</text>
<text x="222.6" y="94.8">5</text>
<text x="222.6" y="91.2">6</text>
<text x="227.2" y="92.6">S1</text>
<text x="332" y="91.2">9</text>
<text x="335.8" y="92.6">2A</text>
<text x="350.5" y="92.6">1B2</text>
<text x="357.8" y="94.8">4</text>
<text x="357.8" y="91.2">5</text>
<text x="427.2" y="94.8">5</text>
<text x="446" y="91.2">7</text>
<text x="203.9" y="101">SCL</text>
<text x="222.6" y="100">4</text>
<text x="227.2" y="101.4">SCL</text>
<text x="227.2" y="96.1">S2</text>
<text x="332" y="101.8">14</text>
<text x="350.5" y="99.6">1B4</text>
<text x="350.5" y="96.1">1B3</text>
<text x="357.8" y="98.3">3</text>
<text x="430.6" y="96.1">+</text>
<text x="203.9" y="106.3">SDA</text>
<text x="222.6" y="105.3">3</text>
<text x="227.2" y="106.7">SDA</text>
<text x="332" y="105.3">2</text>
<text x="335.8" y="103.2">S0</text>
<text x="335.8" y="106.7">S1</text>
<text x="350.5" y="106.7">2B1</text>
<text x="356.1" y="105.3">10</text>
<text x="461" y="102.4">+12V</text>
<text x="509.2" y="106.3" transform="rotate(-90 509.2 106.3)">Varef</text>
<text x="648.2" y="102.8">AUDIO1</text>
<text x="222.6" y="110.6">2</text>
<text x="227.2" y="112">GND</text>
<text x="332" y="112.4">1</text>
<text x="335.8" y="113.8">1OE</text>
<text x="350.5" y="110.2">2B2</text>
<text x="350.5" y="113.8">2B3</text>
<text x="356.1" y="108.9">11</text>
<text x="356.1" y="112.4">12</text>
<text x="222.6" y="115.9">1</text>
<text x="227.2" y="117.3">VIN</text>
<text x="332" y="115.9">15</text>
<text x="335.8" y="117.3">2OE</text>
<text x="347" y="118.8" transform="rotate(-90 347 118.8)">GND</text>
<text x="350.5" y="117.3">2B4</text>
<text x="356.1" y="115.9">13</text>
<text x="345.7" y="122.7" transform="rotate(-90 345.7 122.7)">8</text>
<text x="427.2" y="131.8">2</text>
<text x="433.9" y="127" transform="rotate(-90 433.9 127)">8</text>
<text x="430.6" y="133.2">-</text>
<text x="435.2" y="133.6" transform="rotate(-90 435.2 133.6)">V+</text>
<text x="446" y="135.3">1</text>
<text x="427.2" y="138.9">3</text>
<text x="430.6" y="140.2">+</text>
<text x="435.2" y="140.5" transform="rotate(-90 435.2 140.5)">V-</text>
<text x="433.9" y="145.4" transform="rotate(-90 433.9 145.4)">4</text>
<text x="646.5" y="146.9">AUDIO2</text>
<text x="143.4" y="204.1">10</text>
<text x="161.8" y="207.6">8</text>
<text x="143.4" y="211.2">9</text>
<text x="341.8" y="220.5">+12V</text>
<text x="185.7" y="223.5">1</text>
<text x="204.2" y="227">3</text>
<text x="228.1" y="223.5">4</text>
<text x="246.5" y="227">6</text>
<text x="34" y="232.3">13</text>
<text x="185.7" y="230.6">2</text>
<text x="228.1" y="230.6">5</text>
<text x="34" y="239.4">12</text>
<text x="50.8" y="235.9">11</text>
<text x="315.7" y="257.9" transform="rotate(-90 315.7 257.9)">D</text>
<text x="318.4" y="257.9" transform="rotate(-90 318.4 257.9)">1</text>
<text x="306.1" y="265.8">G</text>
<text x="306.1" y="268.5">2</text>
<text x="315.7" y="268.5" transform="rotate(-90 315.7 268.5)">S</text>
<text x="318.4" y="268.5" transform="rotate(-90 318.4 268.5)">3</text>
<text x="54.6" y="277" transform="rotate(-90 54.6 277)">14</text>
<text x="313.9" y="279.1" transform="rotate(-90 313.9 279.1)">D</text>
<text x="316.6" y="279.1" transform="rotate(-90 316.6 279.1)">1</text>
<text x="56" y="286.5" transform="rotate(-90 56 286.5)">VCC</text>
<text x="223.8" y="288">TX_SIGNAL</text>
<text x="304.3" y="287">G</text>
<text x="304.3" y="289.7">2</text>
<text x="313.9" y="289.7" transform="rotate(-90 313.9 289.7)">S</text>
<text x="316.6" y="289.7" transform="rotate(-90 316.6 289.7)">3</text>
<text x="56" y="299.8" transform="rotate(-90 56 299.8)">GND</text>
<text x="494.2" y="299.4">1</text>
<text x="313.9" y="300.2" transform="rotate(-90 313.9 300.2)">D</text>
<text x="316.6" y="300.2" transform="rotate(-90 316.6 300.2)">1</text>
<text x="54.6" y="307.5" transform="rotate(-90 54.6 307.5)">7</text>
<text x="304.3" y="308.2">G</text>
<text x="304.3" y="310.9">2</text>
<text x="313.9" y="310.8" transform="rotate(-90 313.9 310.8)">S</text>
<text x="316.6" y="310.8" transform="rotate(-90 316.6 310.8)">3</text>
<text x="500.9" y="306.1" transform="rotate(-90 500.9 306.1)">2</text>
<text x="50.1" y="340.5">+12V</text>
<text x="125" y="337">+5V</text>
<text x="13.8" y="350.5">1</text>
<text x="74.4" y="350.5">1</text>
<text x="78.3" y="351.9">IN</text>
<text x="85.9" y="351.9">OUT</text>
<text x="93.2" y="350.5">3</text>
<text x="13.8" y="354">2</text>
<text x="86" y="356.9" transform="rotate(-90 86 356.9)">GND</text>
<text x="84.6" y="360.8" transform="rotate(-90 84.6 360.8)">2</text>
</g>
<g font-size="2.8">
<text x="292.8" y="76.6">CLK0</text>
<text x="294.6" y="96">CLK1</text>
<text x="292.8" y="113.7">CLK2</text>
<text x="174.6" y="230.1">CLK2</text>
</g>
<g font-size="2.1" fill="#840000">
<text x="328" y="33.3" transform="rotate(-90 328 33.3)">1</text>
<text x="270.6" y="50.7">2</text>
<text x="285.5" y="50.7">1</text>
<text x="328" y="48.2" transform="rotate(-90 328 48.2)">2</text>
<text x="429.3" y="57.7">1</text>
<text x="444.3" y="57.7">2</text>
<text x="141.1" y="61.5" transform="rotate(-90 141.1 61.5)">1</text>
<text x="365.1" y="65" transform="rotate(-90 365.1 65)">1</text>
<text x="141.1" y="76.4" transform="rotate(-90 141.1 76.4)">2</text>
<text x="172.8" y="80.9" transform="rotate(-90 172.8 80.9)">1</text>
<text x="365.1" y="80" transform="rotate(-90 365.1 80)">2</text>
<text x="172.8" y="95.8" transform="rotate(-90 172.8 95.8)">2</text>
<text x="468.1" y="91.2">1</text>
<text x="483.1" y="91.2">2</text>
<text x="388" y="100.3" transform="rotate(-90 388 100.3)">2</text>
<text x="403.9" y="100.3" transform="rotate(-90 403.9 100.3)">2</text>
<text x="431.1" y="105.3">1</text>
<text x="446.1" y="105.3">2</text>
<text x="388" y="115.3" transform="rotate(-90 388 115.3)">1</text>
<text x="403.9" y="115.3" transform="rotate(-90 403.9 115.3)">1</text>
<text x="468.1" y="135.3">1</text>
<text x="483.1" y="135.3">2</text>
<text x="463.9" y="140.9" transform="rotate(-90 463.9 140.9)">1</text>
<text x="388" y="144.4" transform="rotate(-90 388 144.4)">1</text>
<text x="403.9" y="144.4" transform="rotate(-90 403.9 144.4)">1</text>
<text x="463.9" y="155.8" transform="rotate(-90 463.9 155.8)">2</text>
<text x="388" y="159.3" transform="rotate(-90 388 159.3)">2</text>
<text x="403.9" y="159.3" transform="rotate(-90 403.9 159.3)">2</text>
<text x="270.6" y="227">2</text>
<text x="285.5" y="227">1</text>
<text x="30.7" y="269.4">2</text>
<text x="45.6" y="269.4">1</text>
<text x="271.6" y="289" transform="rotate(-90 271.6 289)">1</text>
<text x="371.1" y="297.6">1</text>
<text x="386.1" y="297.6">2</text>
<text x="271.6" y="304" transform="rotate(-90 271.6 304)">2</text>
<text x="365.1" y="315.5" transform="rotate(-90 365.1 315.5)">2</text>
<text x="365.1" y="330.4" transform="rotate(-90 365.1 330.4)">1</text>
<text x="63.5" y="352.5" transform="rotate(-90 63.5 352.5)">1</text>
<text x="107.6" y="352.5" transform="rotate(-90 107.6 352.5)">1</text>
<text x="63.5" y="367.5" transform="rotate(-90 63.5 367.5)">2</text>
<text x="107.6" y="367.5" transform="rotate(-90 107.6 367.5)">2</text>
<text x="33.5" y="405.4" transform="rotate(-90 33.5 405.4)">1</text>
<text x="107.6" y="407.2" transform="rotate(-90 107.6 407.2)">1</text>
<text x="33.5" y="420.4" transform="rotate(-90 33.5 420.4)">2</text>
<text x="107.6" y="422.2" transform="rotate(-90 107.6 422.2)">2</text>
</g>
<g font-size="2.1" fill="#a54b4b">
<text x="377.9" y="314.6">4</text>
<text x="377.9" y="321.6">2</text>
<text x="377.9" y="318.1">3</text>
<text x="377.9" y="325.2">1</text>
</g>
</svg>
